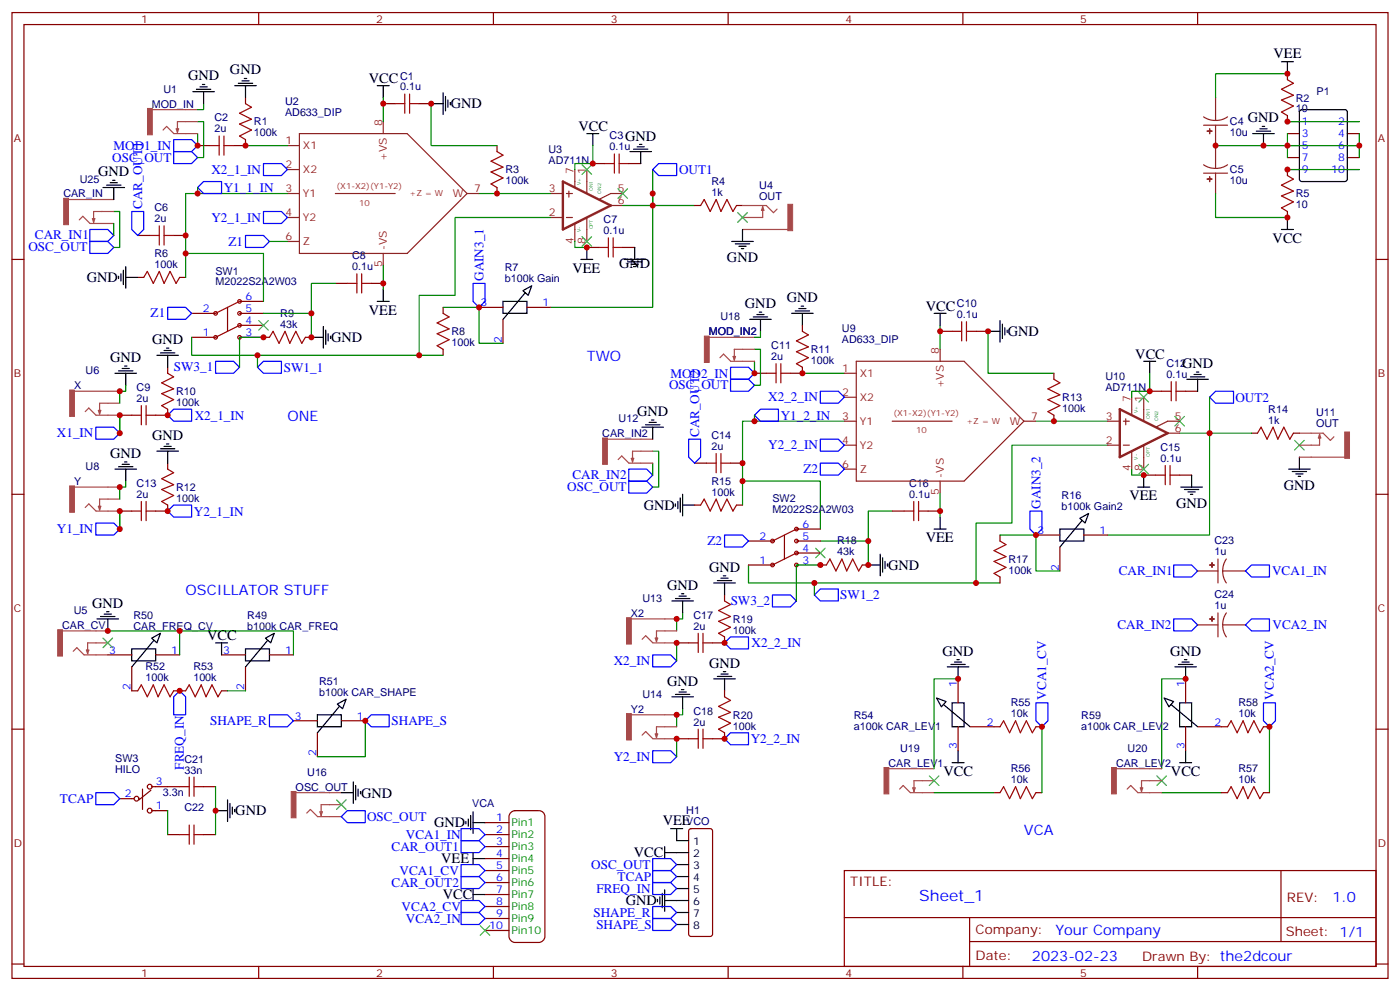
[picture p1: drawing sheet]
<svg xmlns="http://www.w3.org/2000/svg" width="412mm" height="292mm" viewBox="0 0 412 292" stroke-linecap="round" stroke-linejoin="round" font-family="sans-serif">
<g fill="none" stroke="#870000" stroke-width=".35">
<path d="M3.5 3.7h405.4v284.3h-405.4zM7.1 7.2h398.2v277.3h-398.2zM76.2 3.7v3.5M145.3 3.7v3.5M214.5 3.7v3.5M283.6 3.7v3.5M352.8 3.7v3.5M72.3 28.8v1.7M112.9 30.5h3.5M123.5 30.5h3.5M379.2 34v1.8h3.6M379.2 39.3h3.6"/>
<path d="M379.2 21.7v1.8M396.9 35.8h3.5M396.9 39.3h3.5M58.2 42.9h3.5M72.3 41.1v1.8h-3.5M146.4 42.9v1.7M146.4 55.2v1.8M174.6 48.2h3.6M185.2 48.2h3.5M379.2 42.9h3.6M379.2 46.4h3.6M382.8 49.9h-3.6v1.8"/>
<path d="M396.9 42.9h3.5M396.9 46.4h3.5M396.9 49.9h3.5M3.5 76.4h3.6M40.6 69.3h3.5M51.2 69.3h3.5M172.9 72.8h3.5M183.4 72.8h3.6M204.6 60.5h1.8M217 60.5h1.7M379.2 62.3v1.7M405.3 76.4h3.6"/>
<path d="M40.6 81.7h1.7M52.9 81.7h1.8M56.4 92.3h7.1M56.4 99.3h7.1M70.6 88.7h7M70.6 92.3h7M70.6 99.3h8.8M70.6 95.8h7M90 99.3h1.7M98.8 83.4h3.5M109.4 83.4h3.5M130.5 90.5v1.8"/>
<path d="M141.1 90.5h7.1M148.2 94v7.1M155.2 90.5h7.1M236.4 95.8v1.7M276.9 97.5h3.6M287.5 97.5h3.5M49.4 108.1v1.8M130.5 102.8v1.8M222.2 109.9h3.6M236.4 108.1v1.8h-3.6M310.4 109.9v1.8M338.7 115.2h3.5"/>
<path d="M349.2 115.2h3.6M35.3 122.2h3.5M49.4 120.5v1.7h-3.5M49.4 136.3v1.8M204.6 136.3h3.5M215.2 136.3h3.5M310.4 122.2v1.8M336.9 139.9h3.5M347.5 139.9h3.5M368.7 127.5h1.7M381 127.5h1.8M3.5 145.5h3.6"/>
<path d="M35.3 150.5h3.5M49.4 148.7v1.8h-3.5M204.6 148.7h1.8M217 148.7h1.7M220.5 159.3h7M234.6 155.8h7.1M234.6 159.3h7.1M262.8 150.5h3.5M273.4 150.5h3.5M294.6 157.5v1.8M305.2 157.5h7M319.3 157.5h7"/>
<path d="M405.3 145.5h3.6M213.4 175.2v1.7M220.5 166.3h7M234.6 166.3h8.8M234.6 162.8h7.1M254 166.3h1.8M294.6 169.9v1.7M312.2 161v7.1M31.7 192.8h7.1M38.8 196.3v7.1h1.8M45.9 192.8h7M65.3 192.8h7"/>
<path d="M72.3 196.3v7.1M79.4 192.8h7M199.3 189.3h3.5M213.4 187.5v1.8h-3.5M282.2 199.8v7.1M349.2 199.8v7.1M3.5 214.7h3.6M51.2 203.4h3.5M65.3 203.4h1.7M86.4 212.2h7.1M93.5 215.7v7.1M100.5 212.2h7.1"/>
<path d="M199.3 217.5h3.5M213.4 203.4v1.7M213.4 215.7v1.8h-3.5M282.2 214v7M285.8 214h8.8M305.2 214h1.7M349.2 214v7M352.8 214h8.8M372.2 214h1.7M405.3 214.7h3.6M35.3 235.1h4.2M42 232.3v6"/>
<path d="M44.4 232.7l-3.5 2.8M44.8 238.7h4.6M44.8 231.6h8.1M60 231.6h3.5M150.5 239.2l1.2-.5h7a1.76 1.76 0 0 1 1.8 1.7v35.3a1.89 1.89 0 0 1-1.8 1.8h-7a1.89 1.89 0 0 1-1.8-1.8v-35.3zM292.8 233.4h1.8M305.2 233.4h1.7M359.8 233.4h1.8M372.2 233.4h1.7M49.4 245.7h3.5M60 245.7h3.5M142.9 245.7h7"/>
<path d="M142.9 242.2h7M142.9 249.2h7M142.9 252.8h7M142.9 256.3h7M142.9 259.8h7M203.1 244.2l.5-.3h5.6l.5 .3 .2 .5v30.3l-.2 .5-.5 .2h-5.6l-.5-.2-.3-.5v-30.3zM248.7 256.3h156.6v28.2h-156.6zM377.3 256.3v20.9M142.9 263.3h7M142.9 266.9h7M142.9 270.4h7M142.9 273.9h7"/>
<path d="M248.7 270.1h156.5M285.6 277.2h119.6M285.6 270.1v14.2M3.5 283.8h3.6M76.2 284.5v3.5M145.3 284.5v3.5M214.5 284.5v3.5M283.6 284.5v3.5M352.8 284.5v3.5M405.3 283.8h3.6"/>
<circle cx="40.2" cy="235.1" r=".71"/>
<circle cx="44.1" cy="231.6" r=".71"/>
<circle cx="44.1" cy="238.7" r=".71"/>
</g>
<g fill="none" stroke="#8c2424" stroke-width=".35">
<path d="M88.2 39.3h31.7l17.7 17.7-17.7 17.6h-31.7zM112.9 35.8v3.5M354.5 34.4l1.7 .8 1.9 .3M354.5 36.9h7.1M358.1 28.8v6.7M358.1 36.9v12.7M361.6 34.4l-1.7 .8-1.8 .3M84.7 57h3.5M84.7 42.9h3.5M84.7 49.9h3.5M98.8 57h17.6M137.6 57h3.5"/>
<path d="M162.3 57h3.5M166.9 57h1.7M167.6 56.3v1.7M169.3 49.9v5.3M172.9 49.9v7.1M183.4 57h-3.5l-3.5 1.7M354.5 48.5l1.7 .8 1.9 .3M354.5 51h7.1M358.1 51v6M361.6 48.5l-1.7 .8-1.8 .3M84.7 71.1h3.5M84.7 64h3.5"/>
<path d="M112.9 74.6v3.5M162.3 64h3.5M166.9 64h1.7M169.3 65.8v5.3M172.9 64v7.1M179.9 60.5h3.5M248.7 109.9h3.5M248.7 116.9h3.5M252.2 106.4h31.8l17.6 17.6-17.6 17.6h-31.8zM276.9 102.8v3.6M333.4 116.9v5.3M336.9 116.9v7.1"/>
<path d="M248.7 124h3.5M248.7 131.1h3.5M248.7 138.1h3.5M262.8 124h17.7M301.6 124h3.6M326.3 124h3.5M326.3 131.1h3.5M330.9 124h1.8M330.9 131.1h1.8M331.6 123.3v1.8M333.4 132.8v5.3M336.9 131.1v7"/>
<path d="M344 127.5h3.5M347.5 124h-3.5l-3.6 1.8M276.9 141.6v3.6M352.8 168.1h6M358.8 164.6v7M360.2 168.1l.2 1.8 .8 1.7M360.2 168.1h6.7M361.2 164.6l-.8 1.6-.2 1.9M352.8 184h6M358.8 180.4v7.1M360.2 184l.2 1.8 .8 1.7M360.2 184h6.7"/>
<path d="M361.2 180.4l-.8 1.7-.2 1.9"/>
</g>
<g fill="none" stroke="#000" stroke-width=".35">
<path d="M377.5 18.2h3.5M379.2 18.2v3.5M56.8 27h6.3M57.9 26.3h4.2M58.9 25.6h2.1M59.6 24.9h.7M60 27v3.5M69.1 25.2h6.4M70.2 24.5h4.2M71.3 23.8h2.1M72 23.1h.7M72.3 25.2v3.6"/>
<path d="M111.1 25.2h3.6M112.9 25.2v3.6M127 30.5h3.5M130.5 27.3v6.4M131.2 28.4v4.2M131.9 29.5v2.1M132.6 30.2v.7M172.9 39.3h3.5M174.6 39.3v3.6M369 39.3h6.4M370.1 38.6h4.2M371.1 37.9h2.1"/>
<path d="M371.8 37.2h.7M372.2 39.3v3.6M383 32.5l.5-.2h12.7l.6 .4 .1 20-.5 .7h-12.9l-.7-.4v-20zM30.3 55.2h6.4M31.4 54.5h4.2M32.5 53.8h2.1M33.2 53.1h.7M33.5 55.2v3.5M185.6 44.6h6.3M186.6 43.9h4.3M187.7 43.2h2.1M188.4 42.5h.7"/>
<path d="M188.7 44.6v3.6M36.3 79.6v4.2M37 78.5v6.3M171.1 76.4h3.5M172.9 72.8v3.6M183.8 76.4h6.3M184.9 77.1h4.2M185.9 77.8h2.1M186.6 78.5h.7M187 72.8v3.6M215.5 71.1h6.4M216.6 71.8h4.2"/>
<path d="M217.7 72.5h2.1M218.4 73.2h.7M218.7 67.6v3.5M377.5 67.6h3.5M379.2 64v3.6M34.9 81.3v.7M35.6 80.6v2.1M37 81.7h3.6M91.7 99.3h3.5M95.2 96.1v6.4M96 97.2v4.2M96.7 98.2v2.2"/>
<path d="M97.4 99v.7M111.1 88.7h3.6M112.9 85.2v3.5M148.2 88.7h7v3.6h-7zM154 85.6l2.6-1.5-1 2.8zM154.7 86.2l-6.5 7.8M220.8 94h6.4M221.9 93.3h4.2M223 92.6h2.1M223.7 91.9h.7M224 94v3.5M233.2 92.3h6.3"/>
<path d="M234.2 91.5h4.3M235.3 90.8h2.1M236 90.1h.7M236.4 92.3v3.5M275.2 92.3h3.5M276.9 92.3v3.5M291 97.5h3.6M294.6 94.4v6.3M295.3 95.4v4.3M296 96.5v2.1M296.7 97.2v.7M33.9 109.9h6.3"/>
<path d="M34.9 109.2h4.3M36 108.5h2.1M36.7 107.8h.7M37 109.9v3.5M46.2 104.6h6.4M47.3 103.9h4.2M48.3 103.2h2.1M49 102.5h.7M49.4 104.6v3.5M336.9 106.4h3.5M338.7 106.4v3.5M349.6 111.7h6.4"/>
<path d="M350.7 110.9h4.2M351.7 110.2h2.1M352.4 109.5h.7M352.8 111.7v3.5M33.9 138.1h6.3M34.9 137.4h4.3M36 136.7h2.1M36.7 136h.7M37 138.1v3.5M46.2 132.8h6.4M47.3 132.1h4.2M48.3 131.4h2.1"/>
<path d="M49 130.7h.7M49.4 132.8v3.5M189.1 125.8h6.3M190.1 125.1h4.3M191.2 124.4h2.1M191.9 123.6h.7M192.3 125.8v3.5M336.9 139.9v3.5M351 139.9v3.5M379.6 138.1h6.3M380.6 138.8h4.3M381.7 139.5h2.1"/>
<path d="M382.8 134.6v3.5M199 148.3v.7M199.7 147.6v2.2M200.4 146.6v4.2M201.1 145.5v6.4M201.1 148.7h3.5M275.2 155.8h3.5M276.9 152.2v3.6M312.2 155.8h7.1v3.5h-7.1zM318.1 152.6l2.6-1.4-1.1 2.8zM318.8 153.2l-6.5 7.8M335.1 143.4h3.6"/>
<path d="M347.8 143.4h6.4M348.9 144.1h4.2M350 144.8h2.1M350.7 145.5h.7M382.4 140.2h.7M197.9 176.9h6.4M199 176.2h4.2M200 175.5h2.1M200.7 174.8h.7M201.1 176.9v3.5M210.3 171.6h6.3M211.3 170.9h4.2"/>
<path d="M212.4 170.2h2.1M213.1 169.5h.7M213.4 171.6v3.6M255.8 166.3h3.5M259.3 163.2v6.3M260 164.2v4.3M260.7 165.3v2.1M261.4 166v.7M28.6 182.2h6.3M29.6 181.5h4.3M30.7 180.8h2.1M31.4 180.1h.7"/>
<path d="M31.7 182.2v3.5M38.8 191h7.1v3.6h-7.1zM44.7 187.9l2.6-1.5-1.1 2.9zM45.3 188.5l-6.4 7.8M63.5 189.3h3.5M65.3 189.3v3.5M72.3 191h7.1v3.6h-7.1zM78.2 187.9l2.6-1.5-1.1 2.9zM78.9 188.5l-6.5 7.8M210.3 199.8h6.3M211.3 199.1h4.2M212.4 198.4h2.1"/>
<path d="M213.1 197.7h.7M213.4 199.8v3.6M279 196.3h6.4M280.1 195.6h4.2M281.2 194.9h2.1M281.9 194.2h.7M282.2 196.3v3.5M346.1 196.3h6.3M347.1 195.6h4.3M348.2 194.9h2.1M348.9 194.2h.7M349.2 196.3v3.5"/>
<path d="M93.5 210.4h7v3.6h-7zM99.4 207.3l2.6-1.5-1.1 2.9zM100 207.9l-6.5 7.8M197.9 205.1h6.4M199 204.4h4.2M200 203.7h2.1M200.7 203h.7M201.1 205.1v3.6M275.9 205.5l2.8 1-1.4 1.6zM277.9 207.4l7.8 6.5M280.5 206.9h3.5v7.1h-3.5zM342.9 205.5l2.8 1-1.4 1.6z"/>
<path d="M344.9 207.4l7.8 6.5M347.5 206.9h3.5v7.1h-3.5zM63.5 238.7h3.5M67 235.5v6.3M67.7 236.5v4.3M68.4 237.6v2.1M69.1 238.3v.7M100.5 233.4h3.6M104.1 230.2v6.3M104.8 231.2v4.3M105.5 232.3v2.1M106.2 233v.7"/>
<path d="M139.3 239v6.4M280.5 224.5h3.5M282.2 221v3.5M347.5 224.5h3.5M349.2 221v3.5M137.2 241.8v.7M137.9 241.1v2.1M138.6 240.1v4.2M139.3 242.2h3.6M139.3 251v3.5M139.3 252.8h3.6M195.8 251h7"/>
<path d="M195.8 249.2v3.6M197.6 243.9h3.5M199.3 243.9v3.6h3.5M199.3 254.5h3.5M199.3 258.1h3.5M139.3 261.6v3.5M139.3 263.3h3.6M193.7 264.8v.7M194.4 264.1v2.1M195.1 263v4.2M195.8 265.1h7M195.8 261.9v6.4"/>
<path d="M199.3 261.6h3.5M199.3 268.6h3.5M199.3 272.2h3.5"/>
</g>
<g fill="none" stroke="#a10000" stroke-width=".35">
<path d="M72.3 30.5l1.8 1.1-3.5 1.7 3.5 1.8-3.5 1.4 3.5 1.8-3.5 1.7 1.7 1.1M116.4 30.5h2.8M119.2 27.7v5.6M120.6 30.5h2.9M120.6 27.7v5.6M379.2 23.5l1.8 1-3.5 1.8 3.5 1.7-3.5 1.5 3.5 1.7-3.5 1.8 1.7 1M61.7 42.9h2.9M64.6 40v5.7M66 40v5.7M66 42.9h2.8M146.4 44.6l1.8 1.1-3.6 1.7 3.6 1.8-3.6 1.4 3.6 1.8-3.6 1.8 1.8 1M178.2 48.2h2.8"/>
<path d="M181 45.3v5.7M182.4 48.2h2.8M182.4 45.3v5.7M379.2 51.7l1.8 1-3.5 1.8 3.5 1.8-3.5 1.4 3.5 1.7-3.5 1.8 1.7 1.1M44.1 69.3h2.8M46.9 66.5v5.6M48.3 66.5v5.6M48.3 69.3h2.9M176.4 72.8h2.8M179.2 70v5.7M180.6 72.8h2.8M180.6 70v5.7"/>
<path d="M206.4 60.5l1-1.8 1.8 3.6 1.8-3.6 1.4 3.6 1.7-3.6 1.8 3.6 1.1-1.8M42.3 81.7l1.1-1.8 1.8 3.5 1.7-3.5 1.4 3.5 1.8-3.5 1.8 3.5 1-1.7M79.4 99.3l1-1.8 1.8 3.6 1.8-3.6 1.4 3.6 1.7-3.6 1.8 3.6 1.1-1.8M102.3 83.4h2.8M105.1 80.6v5.7M106.5 83.4h2.9M106.5 80.6v5.7M130.5 92.3l1.8 1-3.5 1.8 3.5 1.7-3.5 1.4 3.5 1.8-3.5 1.8 1.7 1M236.4 97.5l1.7 1.1-3.5 1.8 3.5 1.7-3.5 1.4 3.5 1.8-3.5 1.8 1.8 1M280.5 97.5h2.8M283.3 94.7v5.7M284.7 97.5h2.8"/>
<path d="M284.7 94.7v5.7M41.6 119.4v5.7M43 119.4v5.7M49.4 109.9l1.8 1-3.6 1.8 3.6 1.8-3.6 1.4 3.6 1.8-3.6 1.7 1.8 1.1M225.8 109.9h2.8M228.6 107.1v5.6M230 107.1v5.6M230 109.9h2.8M310.4 111.7l1.8 1-3.5 1.8 3.5 1.7-3.5 1.5 3.5 1.7-3.5 1.8 1.7 1M342.2 115.2h2.8M345 112.4v5.6M346.4 115.2h2.8"/>
<path d="M346.4 112.4v5.6M38.8 122.2h2.8M43 122.2h2.9M49.4 138.1l1.8 1.1-3.6 1.7 3.6 1.8-3.6 1.4 3.6 1.8-3.6 1.7 1.8 1.1M208.1 136.3h2.9M211 133.5v5.7M212.4 133.5v5.7M212.4 136.3h2.8M340.4 139.9h2.9M343.3 137.1v5.6M344.7 139.9h2.8M344.7 137.1v5.6"/>
<path d="M370.4 127.5l1.1-1.7 1.7 3.5 1.8-3.5 1.4 3.5 1.8-3.5 1.7 3.5 1.1-1.8M38.8 150.5h2.8M41.6 147.6v5.7M43 147.6v5.7M43 150.5h2.9M206.4 148.7l1-1.8 1.8 3.6 1.8-3.6 1.4 3.6 1.7-3.6 1.8 3.6 1.1-1.8M266.3 150.5h2.9M269.2 147.6v5.7M270.6 150.5h2.8M270.6 147.6v5.7M294.6 159.3l1.7 1-3.5 1.8 3.5 1.8-3.5 1.4 3.5 1.7-3.5 1.8 1.8 1.1M213.4 176.9l1.8 1.1-3.5 1.7 3.5 1.8-3.5 1.4 3.5 1.8-3.5 1.7 1.7 1.1"/>
<path d="M243.4 166.3l1.1-1.7 1.7 3.5 1.8-3.5 1.4 3.5 1.8-3.5 1.7 3.5 1.1-1.8M202.8 189.3h2.9M205.7 186.4v5.7M207.1 186.4v5.7M207.1 189.3h2.8M40.6 203.4l1-1.8 1.8 3.5 1.8-3.5 1.4 3.5 1.7-3.5 1.8 3.5 1.1-1.7M54.7 203.4l1-1.8 1.8 3.5 1.8-3.5 1.4 3.5 1.7-3.5 1.8 3.5 1.1-1.7M202.8 217.5h2.9M205.7 214.7v5.6M207.1 214.7v5.6M207.1 217.5h2.8M213.4 205.1l1.8 1.1-3.5 1.8 3.5 1.7-3.5 1.4 3.5 1.8-3.5 1.8 1.7 1"/>
<path d="M294.6 214l1-1.8 1.8 3.5 1.8-3.5 1.4 3.5 1.7-3.5 1.8 3.5 1.1-1.7M361.6 214l1.1-1.8 1.7 3.5 1.8-3.5 1.4 3.5 1.8-3.5 1.7 3.5 1.1-1.7M52.9 231.6h2.8M55.7 228.8v5.6M57.1 231.6h2.9M57.1 228.8v5.6M294.6 233.4l1-1.8 1.8 3.5 1.8-3.5 1.4 3.5 1.7-3.5 1.8 3.5 1.1-1.7M361.6 233.4l1.1-1.8 1.7 3.5 1.8-3.5 1.4 3.5 1.8-3.5 1.7 3.5 1.1-1.7M52.9 245.7h2.8M55.7 242.9v5.6M57.1 242.9v5.6M57.1 245.7h2.9"/>
</g>
<g fill="none" stroke="#008700" stroke-width=".35">
<path d="M58.2 35.8h1.8v10.6h-1.8M58.2 39.3v3.6M60 30.5v1.8h-1.8M112.9 28.8v7M127 30.5v12.4h19.4M379.2 21.7h-21.1v7.1M379.2 39.3v7.1M379.2 35.8h21.2M400.4 39.3v7.1M58.2 55.2v1.8M72.3 42.9h12.4M84.7 57h-30v17.6h22.9v14.1"/>
<path d="M141.1 57h21.2M174.6 42.9v5.3h-5.3v1.7M192.3 49.9v40.6h-30M192.3 57v3.5M358.1 57v7h21.1M358.1 42.9h42.3M379.2 49.9h21.2M33.5 62.3h1.8v10.5h-1.8M33.5 65.8v3.5M54.7 74.6v7.1M79.4 71.1h5.3M112.9 78.1v7.1"/>
<path d="M162.3 64h-28.2v23h-10.6v17.6M169.3 71.1v1.7h3.6M183.4 60.5h21.2M56.4 99.3v5.3h74.1M77.6 99.3h-7v8.8M91.7 92.3v7M98.8 83.4h-7.1v8.9h-14.1M130.5 90.5h10.6v10.6h7.1M224 97.5v1.8h-1.8M276.9 95.8v7M291 97.5v12.4h19.4M37 113.4v1.8h-1.7v3.5"/>
<path d="M75.8 104.6v3.5M222.2 102.8h1.8v10.6h-1.8M222.2 106.4v3.5M236.4 109.9h12.3M338.7 109.9v5.3h-5.3v1.7M356.3 116.9v40.6h-30M35.3 122.2v5.3M192.3 132.8h1.7v10.6h-1.7M192.3 136.3v3.6M222.2 122.2v1.8M248.7 124h-30v17.6h23v14.2M305.2 124h21.1"/>
<path d="M326.3 131.1h-28.2v22.9h-10.6v17.6M333.4 138.1v1.8h3.5M347.5 127.5h21.2M35.3 150.5v5.3M37 141.6v1.8h-1.7v3.5M218.7 141.6v7.1M255.8 159.3v7M262.8 150.5h-7v8.8h-14.1M276.9 145.2v7M294.6 157.5h10.6v10.6h7M220.5 166.3v5.3h74.1M239.9 171.6v3.6"/>
<path d="M241.7 166.3h-7.1v10.6M31.7 185.7h21.2v7.1M52.9 185.7h33.5v7.1M199.3 189.3v5.3M201.1 180.4v1.8h-1.8v3.5M282.2 199.8h-7v26.5M349.2 199.8h-7v26.5M67 203.4h5.3M107.6 212.2v10.6h-14.1M199.3 217.5v5.3M201.1 208.7v1.7h-1.8v3.6M306.9 214v19.4"/>
<path d="M373.9 214v19.4M49.4 238.7v7M63.5 231.6v14.1M275.2 233.4h17.6M342.2 233.4h17.6"/>
</g>
<g fill="none" stroke="#900" stroke-width=".35">
<path d="M67 90.5v7M70.6 88.7l-7.1 3.6M70.6 95.8l-7.1 3.5M231.1 157.5v7.1M234.6 155.8l-7.1 3.5M234.6 162.8l-7.1 3.5"/>
<circle cx="63.5" cy="92.3" r=".53"/>
<circle cx="63.5" cy="99.3" r=".53"/>
<circle cx="70.6" cy="99.3" r=".53"/>
<circle cx="70.6" cy="92.3" r=".53"/>
<circle cx="70.6" cy="95.8" r=".53"/>
<circle cx="70.6" cy="88.7" r=".53"/>
<circle cx="227.5" cy="159.3" r=".53"/>
<circle cx="234.6" cy="155.8" r=".53"/>
<circle cx="234.6" cy="159.3" r=".53"/>
<circle cx="227.5" cy="166.3" r=".53"/>
<circle cx="234.6" cy="162.8" r=".53"/>
<circle cx="234.6" cy="166.3" r=".53"/>
</g>
<g fill="none" stroke="#3c3" stroke-width=".35">
<path d="M171.4 48.5l2.9 2.8M174.3 48.5l-2.9 2.8M182 55.6l2.9 2.8M184.9 55.6l-2.9 2.8M171.4 69.7l2.9 2.8M174.3 69.7l-2.9 2.8M217.3 62.6l2.8 2.8M220.1 62.6l-2.8 2.8M76.2 94.4l2.8 2.8M79 94.4l-2.8 2.8M335.5 115.5l2.8 2.9M338.3 115.5l-2.8 2.9"/>
<path d="M335.5 136.7l2.8 2.8M338.3 136.7l-2.8 2.8M346.1 122.6l2.8 2.8M348.9 122.6l-2.8 2.8M381.4 129.6l2.8 2.9M384.2 129.6l-2.8 2.9M240.2 161.4l2.9 2.8M243.1 161.4l-2.9 2.8M30.3 187.9l2.9 2.8M33.2 187.9l-2.9 2.8M99.1 235.5l2.9 2.8M102 235.5l-2.9 2.8"/>
<path d="M273.8 228.4l2.8 2.8M276.6 228.4l-2.8 2.8M340.8 228.4l2.8 2.8M343.6 228.4l-2.8 2.8M141.5 272.5l2.8 2.8M144.3 272.5l-2.8 2.8"/>
</g>
<path d="M165.8 53.4l14.1 7.1-14.1 7.1zM329.8 120.5l14.2 7-14.2 7.1z" fill="none" stroke="#8c2424" stroke-width=".71"/>
<g fill="none" stroke="#00f" stroke-width=".35">
<path d="M51.2 44.6h5.2l1.8 1.8-1.8 1.8h-5.2zM51.2 41.1h5.2l1.8 1.8-1.8 1.7h-5.2zM60 53.4h5.3v3.6h-5.3l-1.8-1.8zM77.6 48.2h5.3l1.8 1.7-1.8 1.8h-5.3zM192.3 49.9l1.7-1.7h5.3v3.5h-5.3zM26.5 71.1h5.2l1.8 1.7-1.8 1.8h-5.2zM26.5 67.6h5.2l1.8 1.7-1.8 1.8h-5.2zM38.8 62.3h3.5v5.3l-1.7 1.7-1.8-1.7zM72.3 69.3h5.3l1.8 1.8-1.8 1.7h-5.3zM77.6 62.3h5.3l1.8 1.7-1.8 1.8h-5.3zM49.4 90.5h5.3l1.7 1.8-1.7 1.7h-5.3zM139.3 83.4h3.6v5.3l-1.8 1.8-1.8-1.8z"/>
<path d="M63.5 106.4h5.3l1.8 1.7-1.8 1.8h-5.3zM75.8 108.1l1.8-1.7h5.3v3.5h-5.3zM215.2 111.7h5.3l1.7 1.7-1.7 1.8h-5.3zM215.2 108.1h5.3l1.7 1.8-1.7 1.8h-5.3zM241.7 115.2h5.2l1.8 1.7-1.8 1.8h-5.2zM356.3 116.9l1.8-1.7h5.3v3.5h-5.3zM28.2 125.8h5.3l1.8 1.7-1.8 1.8h-5.3zM51.2 120.5h5.2v3.5h-5.2l-1.8-1.8zM185.2 138.1h5.3l1.8 1.8-1.8 1.7h-5.3zM202.8 129.3h3.6v5.3l-1.8 1.7-1.8-1.7zM222.2 122.2l1.8-1.7h5.3v3.5h-5.3zM241.7 129.3h5.2l1.8 1.8-1.8 1.7h-5.2z"/>
<path d="M241.7 136.3h5.2l1.8 1.8-1.8 1.8h-5.2zM28.2 154h5.3l1.8 1.8-1.8 1.7h-5.3zM49.4 150.5l1.8-1.8h5.2v3.5h-5.2zM185.2 141.6h5.3l1.8 1.8-1.8 1.8h-5.3zM213.4 157.5h5.3l1.8 1.8-1.8 1.7h-5.3zM303.4 150.5h3.5v5.3l-1.7 1.7-1.8-1.7zM227.5 175.2h5.3l1.8 1.7-1.8 1.8h-5.3zM239.9 175.2l1.8-1.8h5.2v3.5h-5.2zM345.7 166.3h5.3l1.8 1.8-1.8 1.8h-5.3zM366.9 168.1l1.8-1.8h5.2v3.6h-5.2zM192.3 192.8h5.3l1.7 1.8-1.7 1.7h-5.3zM213.4 189.3l1.8-1.8h5.3v3.5h-5.3z"/>
<path d="M345.7 182.2h5.3l1.8 1.8-1.8 1.7h-5.3zM366.9 184l1.8-1.8h5.2v3.5h-5.2zM52.9 203.4l1.8 1.7v5.3h-3.5v-5.3zM79.4 210.4h5.3l1.7 1.8-1.7 1.8h-5.3zM107.6 212.2l1.8-1.8h5.3v3.6h-5.3zM215.2 215.7h5.3v3.6h-5.3l-1.8-1.8zM305.2 206.9h3.5v5.3l-1.8 1.8-1.7-1.8zM372.2 206.9h3.5v5.3l-1.8 1.8-1.7-1.8zM28.2 233.4h5.3l1.8 1.7-1.8 1.8h-5.3zM102.3 238.7h5.3v3.5h-5.3l-1.8-1.8zM192.3 221h5.3l1.7 1.8-1.7 1.7h-5.3zM135.8 247.5h5.3l1.8 1.7-1.8 1.8h-5.3z"/>
<path d="M135.8 254.5h5.3l1.8 1.8-1.8 1.8h-5.3zM135.8 258.1h5.3l1.8 1.7-1.8 1.8h-5.3zM135.8 243.9h5.3l1.8 1.8-1.8 1.8h-5.3zM192.3 259.8h5.3l1.7 1.8-1.7 1.7h-5.3zM192.3 252.8h5.3l1.7 1.7-1.7 1.8h-5.3zM192.3 256.3h5.3l1.7 1.8-1.7 1.7h-5.3zM135.8 268.6h5.3l1.8 1.8-1.8 1.8h-5.3zM135.8 265.1h5.3l1.8 1.8-1.8 1.7h-5.3zM192.3 266.9h5.3l1.7 1.7-1.7 1.8h-5.3zM192.3 270.4h5.3l1.7 1.8-1.7 1.7h-5.3z"/>
</g>
<g fill="none" stroke="#a64a4a" stroke-width=".35">
<path d="M44.9 32.3h13.3M48 38.3l1.1-1.1 2.1 2.1h7M51.9 37.9h.7l-.3 1.1zM58.2 35.8h-5.9v3.2M20.2 58.7h13.3M23.3 64.7l1.1-1 2.1 2.1h7M27.2 64.4h.7l-.3 1zM33.5 62.3h-5.9v3.1M218.7 60.5h7l2.1 2.1 1.1-1M218.7 67.6h13.4M224.7 60.9v3.1h-6M224.7 60.9l.3 1h-.7z"/>
<path d="M208.9 99.3h13.3M21.9 115.2h13.4M35.3 118.7h-6v3.2M212.1 105.3l1-1.1 2.2 2.2h6.9M216 105h.7l-.4 1zM222.2 102.8h-5.9v3.2M25.1 121.2l1.1-1.1 2.1 2.1h7M29 120.8h.7l-.4 1.1zM178.9 129.3h13.4M182.1 135.3l1-1.1 2.2 2.1h7M186 134.9h.7l-.4 1.1zM192.3 132.8h-6v3.2"/>
<path d="M382.8 127.5h7l2.1 2.1 1-1M382.8 134.6h13.3M388.7 127.9v3.2h-5.9M388.7 127.9l.4 1h-.7zM21.9 143.4h13.4M25.1 149.4l1.1-1.1 2.1 2.2h7M29 149h.7l-.4 1.1zM35.3 146.9h-6v3.2M18.4 185.7h13.3M21.6 191.7l1-1 2.2 2.1h6.9M25.5 191.4h.7l-.4 1zM31.7 189.3h-5.9v3.1"/>
<path d="M186 182.2h13.3M189.1 188.2l1.1-1.1 2.1 2.2h7M193 187.9h.7l-.3 1zM199.3 185.7h-5.9v3.2M186 210.4h13.3M189.1 216.4l1.1-1 2.1 2.1h7M193 216.1h.7l-.3 1zM199.3 214h-5.9v3.1M87.2 233.4h13.3M90.4 239.4l1-1.1 2.1 2.1h7M94.2 239h.8l-.4 1.1zM100.5 236.9h-5.9v3.2"/>
<path d="M261.8 226.3h13.4M265 232.3l1.1-1.1 2.1 2.2h7M268.9 232h.7l-.4 1zM275.2 229.8h-6v3.2M328.8 226.3h13.4M332 232.3l1.1-1.1 2.1 2.2h7M335.9 232h.7l-.3 1zM342.2 229.8h-5.9v3.2"/>
</g>
<g fill="#a64a4a" stroke="#a64a4a" stroke-width=".29">
<path d="M232.1 60.1h1.4v7.8h-1.4z"/>
<path d="M20.5 114.8h1.4v7.8h-1.4z"/>
<path d="M20.5 143.1h1.4v7.7h-1.4z"/>
<path d="M184.6 210.1h1.4v7.7h-1.4z"/>
<path d="M184.6 181.9h1.4v7.7h-1.4z"/>
<path d="M396.1 127.2h1.4v7.7h-1.4z"/>
<path d="M17 185.4h1.4v7.7h-1.4z"/>
<path d="M85.8 233h1.4v7.8h-1.4z"/>
<path d="M43.4 31.9h1.5v7.8h-1.5z"/>
<path d="M207.5 99h1.4v7.7h-1.4z"/>
<path d="M260.4 226h1.4v7.7h-1.4z"/>
<path d="M327.4 226h1.4v7.7h-1.4z"/>
<path d="M18.8 58.4h1.4v7.7h-1.4z"/>
<path d="M177.5 128.9h1.4v7.8h-1.4z"/>
</g>
<g fill="#8c2424" stroke="#8c2424" stroke-width=".35">
<path d="M355.6 38.6h1.4z"/>
<path d="M356.3 37.9v1.4z"/>
<path d="M355.6 52.7h1.4z"/>
<path d="M356.3 52v1.4z"/>
<path d="M357 165.6v1.4z"/>
<path d="M356.3 166.3l1.4 .1z"/>
<path d="M357 181.5v1.4z"/>
<path d="M356.3 182.2h1.4z"/>
</g>
<g fill="#c00">
<circle cx="54.7" cy="69.3" r=".88"/>
<circle cx="123.5" cy="104.6" r=".88"/>
<circle cx="54.7" cy="74.6" r=".88"/>
<circle cx="91.7" cy="99.3" r=".88"/>
<circle cx="91.7" cy="92.3" r=".88"/>
<circle cx="72.3" cy="42.9" r=".88"/>
<circle cx="49.4" cy="150.5" r=".88"/>
<circle cx="49.4" cy="122.2" r=".88"/>
<circle cx="35.3" cy="143.4" r=".88"/>
<circle cx="35.3" cy="115.2" r=".88"/>
<circle cx="358.1" cy="42.9" r=".88"/>
<circle cx="372.2" cy="42.9" r=".88"/>
<circle cx="379.2" cy="42.9" r=".88"/>
<circle cx="400.4" cy="42.9" r=".88"/>
<circle cx="379.2" cy="35.8" r=".88"/>
<circle cx="379.2" cy="49.9" r=".88"/>
<circle cx="379.2" cy="64" r=".88"/>
<circle cx="379.2" cy="21.7" r=".88"/>
<circle cx="199.3" cy="182.2" r=".88"/>
<circle cx="236.4" cy="109.9" r=".88"/>
<circle cx="255.8" cy="159.3" r=".88"/>
<circle cx="255.8" cy="166.3" r=".88"/>
<circle cx="218.7" cy="141.6" r=".88"/>
<circle cx="287.5" cy="171.6" r=".88"/>
<circle cx="291" cy="97.5" r=".88"/>
<circle cx="310.4" cy="124" r=".88"/>
<circle cx="218.7" cy="136.3" r=".88"/>
<circle cx="276.9" cy="150.5" r=".88"/>
<circle cx="276.9" cy="97.5" r=".88"/>
<circle cx="305.2" cy="157.5" r=".88"/>
<circle cx="356.3" cy="127.5" r=".88"/>
<circle cx="141.1" cy="90.5" r=".88"/>
<circle cx="35.3" cy="122.2" r=".88"/>
<circle cx="35.3" cy="127.5" r=".88"/>
<circle cx="35.3" cy="150.5" r=".88"/>
<circle cx="35.3" cy="155.8" r=".88"/>
<circle cx="75.8" cy="104.6" r=".88"/>
<circle cx="58.2" cy="57" r=".88"/>
<circle cx="77.6" cy="99.3" r=".88"/>
<circle cx="213.4" cy="189.3" r=".88"/>
<circle cx="239.9" cy="171.6" r=".88"/>
<circle cx="199.3" cy="189.3" r=".88"/>
<circle cx="222.3" cy="124" r=".88"/>
<circle cx="338.7" cy="115.2" r=".88"/>
<circle cx="241.7" cy="166.3" r=".88"/>
<circle cx="192.3" cy="60.5" r=".88"/>
<circle cx="192.3" cy="57" r=".88"/>
<circle cx="336.9" cy="139.9" r=".88"/>
<circle cx="199.3" cy="217.5" r=".88"/>
<circle cx="199.3" cy="210.4" r=".88"/>
<circle cx="213.4" cy="217.5" r=".88"/>
<circle cx="31.8" cy="185.7" r=".88"/>
<circle cx="52.9" cy="185.7" r=".88"/>
<circle cx="52.9" cy="203.4" r=".88"/>
<circle cx="63.5" cy="238.7" r=".88"/>
<circle cx="107.6" cy="212.2" r=".88"/>
<circle cx="282.2" cy="199.8" r=".88"/>
<circle cx="349.3" cy="199.8" r=".88"/>
<circle cx="58.2" cy="42.9" r=".88"/>
<circle cx="222.3" cy="109.9" r=".88"/>
<circle cx="306.9" cy="214" r=".88"/>
<circle cx="373.9" cy="214" r=".88"/>
<circle cx="172.9" cy="72.8" r=".88"/>
<circle cx="174.6" cy="48.2" r=".88"/>
<circle cx="146.4" cy="57" r=".88"/>
<circle cx="112.9" cy="83.4" r=".88"/>
<circle cx="127" cy="30.5" r=".88"/>
<circle cx="112.9" cy="30.5" r=".88"/>
</g>
<text font-size="4.6" fill="#00f" x="270.8" y="265.3">Sheet_1</text>
<g font-size="4.2">
<text x="375.2" y="17">VEE</text>
<text x="55.4" y="23.7">GND</text>
<text x="67.7" y="21.9">GND</text>
<text x="108.7" y="24.5">VCC</text>
<text x="132.8" y="31.9">GND</text>
<text x="367.5" y="36">GND</text>
<text x="170.4" y="38.6">VCC</text>
<text x="184.2" y="41.4">GND</text>
<text x="28.9" y="51.9">GND</text>
<text x="374.9" y="71.5">VCC</text>
<text x="214.1" y="77.2">GND</text>
<text x="25.6" y="83.1">GND</text>
<text x="168.6" y="80.3">VEE</text>
<text x="182.4" y="78.9">GND</text>
<text x="231.8" y="88.9">GND</text>
<text x="108.7" y="92.6">VEE</text>
<text x="219.4" y="90.7">GND</text>
<text x="272.7" y="91.5">VCC</text>
<text x="44.8" y="101.3">GND</text>
<text x="97.5" y="100.7">GND</text>
<text x="296.9" y="98.9">GND</text>
<text x="32.5" y="106.6">GND</text>
<text x="334.4" y="105.7">VCC</text>
<text x="348.2" y="108.4">GND</text>
<text x="187.7" y="122.6">GND</text>
<text x="44.8" y="129.5">GND</text>
<text x="32.5" y="134.8">GND</text>
<text x="332.7" y="147.3">VEE</text>
<text x="346.4" y="149.5">GND</text>
<text x="378.2" y="144.2">GND</text>
<text x="189.6" y="150.1">GND</text>
<text x="272.7" y="159.6">VEE</text>
<text x="261.6" y="167.7">GND</text>
<text x="196.5" y="173.6">GND</text>
<text x="208.9" y="168.3">GND</text>
<text x="27.2" y="178.9">GND</text>
<text x="61" y="188.6">VCC</text>
<text x="208.9" y="196.5">GND</text>
<text x="277.6" y="193">GND</text>
<text x="344.7" y="193">GND</text>
<text x="196.5" y="201.8">GND</text>
<text x="277.9" y="228.5">VCC</text>
<text x="344.9" y="228.5">VCC</text>
<text x="106.4" y="234.8">GND</text>
<text x="69.3" y="240.1">GND</text>
<text x="127.9" y="243.6">GND</text>
<text x="195.2" y="242.8">VEE</text>
<text x="130" y="254.2">VEE</text>
<text x="186.7" y="252.4">VCC</text>
<text x="130.5" y="264.8">VCC</text>
<text x="184.3" y="266.5">GND</text>
</g>
<g font-size="4.2" fill="#00f">
<text x="172.9" y="106.4">TWO</text>
<text x="84.7" y="124">ONE</text>
<text x="54.7" y="175.2">OSCILLATOR STUFF</text>
<text x="301.6" y="245.7">VCA</text>
<text x="392.5" y="265.6">1.0</text>
<text x="310.9" y="275.1">Your Company</text>
<text x="304" y="282.9">2023-02-23</text>
</g>
<g font-size="3.9" fill="#00f">
<text x="33.1" y="47.6">OSC_OUT</text>
<text x="33.5" y="44.1">MOD1_IN</text>
<text x="62.3" y="51.1">X2_1_IN</text>
<text x="200" y="51.2">OUT1</text>
<text x="65.9" y="56.5">Y1_1_IN</text>
<text x="41.9" y="61.6" transform="rotate(-90 41.9 61.6)">CAR_OUT1</text>
<text x="62.3" y="65.2">Y2_1_IN</text>
<text x="10.3" y="70.5">CAR_IN1</text>
<text x="8.4" y="74">OSC_OUT</text>
<text x="67.3" y="72.3">Z1</text>
<text x="142.4" y="82.7" transform="rotate(-90 142.4 82.7)">GAIN3_1</text>
<text x="44.4" y="93.5">Z1</text>
<text x="51.2" y="109.3">SW3_1</text>
<text x="83.6" y="109.4">SW1_1</text>
<text x="197.5" y="111.2">MOD2_IN</text>
<text x="197.1" y="114.6">OSC_OUT</text>
<text x="226.3" y="118.2">X2_2_IN</text>
<text x="363.9" y="118.3">OUT2</text>
<text x="57.4" y="123.6">X2_1_IN</text>
<text x="230" y="123.6">Y1_2_IN</text>
<text x="16.8" y="128.7">X1_IN</text>
<text x="205.9" y="128.7" transform="rotate(-90 205.9 128.7)">CAR_OUT2</text>
<text x="226.3" y="132.3">Y2_2_IN</text>
<text x="168.6" y="141.1">CAR_IN2</text>
<text x="236.6" y="139.3">Z2</text>
<text x="167.1" y="144.6">OSC_OUT</text>
<text x="306.5" y="149.7" transform="rotate(-90 306.5 149.7)">GAIN3_2</text>
<text x="57.1" y="151.8">Y2_1_IN</text>
<text x="16.8" y="157">Y1_IN</text>
<text x="208.4" y="160.5">Z2</text>
<text x="329.5" y="169.3">CAR_IN1</text>
<text x="374.7" y="169.3">VCA1_IN</text>
<text x="215.2" y="178.1">SW3_2</text>
<text x="247.5" y="176.5">SW1_2</text>
<text x="329.1" y="185.2">CAR_IN2</text>
<text x="374.9" y="185.3">VCA2_IN</text>
<text x="221.4" y="190.6">X2_2_IN</text>
<text x="180.8" y="195.8">X2_IN</text>
<text x="308.2" y="206" transform="rotate(-90 308.2 206)">VCA1_CV</text>
<text x="375.2" y="206" transform="rotate(-90 375.2 206)">VCA2_CV</text>
<text x="61.9" y="213.4">SHAPE_R</text>
<text x="115.3" y="213.5">SHAPE_S</text>
<text x="221.1" y="218.8">Y2_2_IN</text>
<text x="54.1" y="226.6" transform="rotate(-90 54.1 226.6)">FREQ_IN</text>
<text x="180.8" y="224">Y2_IN</text>
<text x="17.7" y="236.3">TCAP</text>
<text x="108.1" y="241.7">OSC_OUT</text>
<text x="115.4" y="250.4">CAR_OUT1</text>
<text x="119.6" y="247">VCA1_IN</text>
<text x="117.7" y="257.6">VCA1_CV</text>
<text x="174.2" y="255.7">OSC_OUT</text>
<text x="115.4" y="261">CAR_OUT2</text>
<text x="175.7" y="262.8">FREQ_IN</text>
<text x="181.9" y="259.3">TCAP</text>
<text x="118.3" y="268.2">VCA2_CV</text>
<text x="174.8" y="269.9">SHAPE_R</text>
<text x="119.6" y="271.6">VCA2_IN</text>
<text x="175.7" y="273.4">SHAPE_S</text>
</g>
<g font-size="3.9" fill="#800">
<text x="250.5" y="260.9">TITLE:</text>
<text x="379.1" y="265.6">REV:</text>
<text x="287.4" y="275.1">Company:</text>
<text x="378.7" y="275.7">Sheet: 1/1</text>
<text x="287.4" y="282.8">Date:</text>
<text x="336.4" y="282.8">Drawn By: the2dcour</text>
</g>
<g font-size="3.2" fill="#800">
<text x="41.6" y="6.7">1</text>
<text x="110.8" y="6.7">2</text>
<text x="179.9" y="6.7">3</text>
<text x="249.1" y="6.7">4</text>
<text x="318.2" y="6.7">5</text>
<text x="4.1" y="41.8">A</text>
<text x="405.9" y="41.8">A</text>
<text x="4.1" y="110.9">B</text>
<text x="405.9" y="110.9">B</text>
<text x="4.1" y="180.1">C</text>
<text x="405.9" y="180.1">C</text>
<text x="4.1" y="249.2">D</text>
<text x="405.9" y="249.2">D</text>
<text x="41.6" y="287.5">1</text>
<text x="110.8" y="287.5">2</text>
<text x="179.9" y="287.5">3</text>
<text x="249.1" y="287.5">4</text>
<text x="318.2" y="287.5">5</text>
</g>
<g font-size="3.2" fill="#000080">
<text x="117.8" y="23.4">C1</text>
<text x="48.2" y="27.3">U1</text>
<text x="117.8" y="26.6">0.1u</text>
<text x="381.7" y="29.9">R2</text>
<text x="387.8" y="28">P1</text>
<text x="44.8" y="31.6">MOD_IN</text>
<text x="63.2" y="35.8">C2</text>
<text x="84" y="34">AD633_DIP</text>
<text x="84" y="30.8">U2</text>
<text x="381.7" y="33.1">10</text>
<text x="63.2" y="39">2u</text>
<text x="74.8" y="40.2">100k</text>
<text x="74.8" y="36.9">R1</text>
<text x="179.6" y="41.1">C3</text>
<text x="362.3" y="40.2">10u</text>
<text x="362.3" y="36.9">C4</text>
<text x="161.6" y="44.9">U3</text>
<text x="179.6" y="44.3">0.1u</text>
<text x="23.5" y="53.7">U25</text>
<text x="148.9" y="51.1">R3</text>
<text x="161.6" y="48.2">AD711N</text>
<text x="362.3" y="51.1">C5</text>
<text x="18.7" y="58.1">CAR_IN</text>
<text x="148.9" y="54.2">100k</text>
<text x="209.6" y="57.7">1k</text>
<text x="209.6" y="54.5">R4</text>
<text x="223.6" y="58.7">OUT</text>
<text x="223.6" y="55.6">U4</text>
<text x="362.3" y="54.3">10u</text>
<text x="381.7" y="58.1">R5</text>
<text x="45.5" y="65.4">2u</text>
<text x="45.5" y="62.2">C6</text>
<text x="177.8" y="65.7">C7</text>
<text x="381.7" y="61.3">10</text>
<text x="177.8" y="69">0.1u</text>
<text x="45.5" y="75.6">R6</text>
<text x="103.7" y="76.3">C8</text>
<text x="45.5" y="78.8">100k</text>
<text x="63.5" y="80.8">SW1</text>
<text x="103.7" y="79.6">0.1u</text>
<text x="148.7" y="83.1">b100k Gain</text>
<text x="148.7" y="79.9">R7</text>
<text x="63.5" y="84">M2022S2A2W03</text>
<text x="82.6" y="93.3">R9</text>
<text x="212.2" y="94.3">U18</text>
<text x="281.9" y="93.7">0.1u</text>
<text x="281.9" y="90.4">C10</text>
<text x="82.6" y="96.5">43k</text>
<text x="133" y="101.9">100k</text>
<text x="133" y="98.7">R8</text>
<text x="208.8" y="98.7">MOD_IN2</text>
<text x="248" y="101.1">AD633_DIP</text>
<text x="248" y="97.8">U9</text>
<text x="227.2" y="106">2u</text>
<text x="227.2" y="102.8">C11</text>
<text x="238.8" y="107.2">100k</text>
<text x="238.8" y="104">R11</text>
<text x="25.2" y="110.2">U6</text>
<text x="325.6" y="112">U10</text>
<text x="343.6" y="111.3">0.1u</text>
<text x="343.6" y="108.1">C12</text>
<text x="21.8" y="114.6">X</text>
<text x="40.2" y="118.4">2u</text>
<text x="40.2" y="115.1">C9</text>
<text x="51.9" y="119.5">100k</text>
<text x="51.9" y="116.3">R10</text>
<text x="312.9" y="118.1">R13</text>
<text x="325.6" y="115.2">AD711N</text>
<text x="182.2" y="124.3">U12</text>
<text x="312.9" y="121.3">100k</text>
<text x="373.6" y="124.7">1k</text>
<text x="373.6" y="121.5">R14</text>
<text x="387.7" y="125.8">OUT</text>
<text x="387.7" y="122.6">U11</text>
<text x="177.4" y="128.7">CAR_IN2</text>
<text x="209.6" y="129.2">C14</text>
<text x="209.6" y="132.5">2u</text>
<text x="341.9" y="136">0.1u</text>
<text x="341.9" y="132.8">C15</text>
<text x="21.8" y="142.8">Y</text>
<text x="25.2" y="138.4">U8</text>
<text x="40.2" y="143.4">C13</text>
<text x="209.6" y="142.6">R15</text>
<text x="267.8" y="143.4">C16</text>
<text x="40.2" y="146.6">2u</text>
<text x="51.9" y="147.8">100k</text>
<text x="51.9" y="144.5">R12</text>
<text x="209.6" y="145.9">100k</text>
<text x="227.5" y="147.8">SW2</text>
<text x="267.8" y="146.6">0.1u</text>
<text x="312.7" y="146.9">R16</text>
<text x="227.5" y="151.1">M2022S2A2W03</text>
<text x="312.7" y="150.1">b100k Gain2</text>
<text x="246.6" y="160.3">R18</text>
<text x="357.7" y="160.3">C23</text>
<text x="246.6" y="163.5">43k</text>
<text x="297" y="165.7">R17</text>
<text x="357.7" y="163.5">1u</text>
<text x="297" y="168.9">100k</text>
<text x="189.3" y="177.2">U13</text>
<text x="357.7" y="179.4">1u</text>
<text x="357.7" y="176.2">C24</text>
<text x="18.3" y="185.1">CAR_CV</text>
<text x="21.7" y="180.7">U5</text>
<text x="39.3" y="185.4">CAR_FREQ_CV</text>
<text x="39.3" y="182.2">R50</text>
<text x="72.8" y="185.4">b100k CAR_FREQ</text>
<text x="72.8" y="182.2">R49</text>
<text x="185.9" y="181.6">X2</text>
<text x="204.3" y="185.4">2u</text>
<text x="204.3" y="182.2">C17</text>
<text x="215.9" y="183.3">R19</text>
<text x="215.9" y="186.6">100k</text>
<text x="42.8" y="197.3">R52</text>
<text x="57" y="197.3">R53</text>
<text x="42.8" y="200.6">100k</text>
<text x="57" y="200.6">100k</text>
<text x="94" y="201.6">R51</text>
<text x="94" y="204.8">b100k CAR_SHAPE</text>
<text x="185.9" y="209.8">Y2</text>
<text x="189.3" y="205.4">U14</text>
<text x="297.8" y="207.9">R55</text>
<text x="364.8" y="207.9">R58</text>
<text x="204.3" y="213.6">2u</text>
<text x="204.3" y="210.4">C18</text>
<text x="215.9" y="214.8">100k</text>
<text x="215.9" y="211.6">R20</text>
<text x="251.5" y="214.8">a100k CAR_LEV1</text>
<text x="251.5" y="211.6">R54</text>
<text x="297.8" y="211.1">10k</text>
<text x="318.5" y="214.8">a100k CAR_LEV2</text>
<text x="318.5" y="211.6">R59</text>
<text x="364.8" y="211.1">10k</text>
<text x="265.1" y="221.3">U19</text>
<text x="332.2" y="221.3">U20</text>
<text x="33.9" y="227.4">HILO</text>
<text x="33.9" y="224.2">SW3</text>
<text x="54.3" y="227.7">33n</text>
<text x="54.3" y="224.5">C21</text>
<text x="261.7" y="225.7">CAR_LEV1</text>
<text x="297.8" y="227.3">R56</text>
<text x="328.7" y="225.7">CAR_LEV2</text>
<text x="364.8" y="227.3">R57</text>
<text x="87.1" y="232.7">OSC_OUT</text>
<text x="90.5" y="228.4">U16</text>
<text x="297.8" y="230.5">10k</text>
<text x="364.8" y="230.5">10k</text>
<text x="47.9" y="234.4">3.3n</text>
<text x="54.3" y="238.7">C22</text>
<text x="139.1" y="237.6">VCA</text>
<text x="202.2" y="239.7">H1</text>
<text x="202.2" y="242.9">VCO</text>
</g>
<g font-size="3.2" fill="#8d2323">
<text x="112.5" y="37.2" transform="rotate(-90 112.5 37.2)">8</text>
<text x="84.1" y="42.5">1</text>
<text x="89.3" y="43.9">X1</text>
<text x="113.9" y="47.3" transform="rotate(-90 113.9 47.3)">+VS</text>
<text x="84.1" y="49.6">2</text>
<text x="89.3" y="51">X2</text>
<text x="169" y="51.3" transform="rotate(-90 169 51.3)">7</text>
<text x="172.5" y="51.3" transform="rotate(-90 172.5 51.3)">1</text>
<text x="84.1" y="56.6">3</text>
<text x="89.3" y="58">Y1</text>
<text x="133.4" y="58">W</text>
<text x="139.7" y="56.6">7</text>
<text x="161.7" y="56.6">3</text>
<text x="182" y="56.6">5</text>
<text x="84.1" y="63.7">4</text>
<text x="89.3" y="65.1">Y2</text>
<text x="161.7" y="63.7">2</text>
<text x="182" y="60.1">6</text>
<text x="84.1" y="70.7">6</text>
<text x="169" y="71.7" transform="rotate(-90 169 71.7)">4</text>
<text x="172.5" y="71.7" transform="rotate(-90 172.5 71.7)">8</text>
<text x="89.3" y="72.1">Z</text>
<text x="113.9" y="73.6" transform="rotate(-90 113.9 73.6)">-VS</text>
<text x="112.5" y="78.7" transform="rotate(-90 112.5 78.7)">5</text>
<text x="276.6" y="104.2" transform="rotate(-90 276.6 104.2)">8</text>
<text x="248.1" y="109.5">1</text>
<text x="253.3" y="110.9">X1</text>
<text x="248.1" y="116.6">2</text>
<text x="253.3" y="118">X2</text>
<text x="278" y="114.4" transform="rotate(-90 278 114.4)">+VS</text>
<text x="333" y="118.4" transform="rotate(-90 333 118.4)">7</text>
<text x="336.5" y="118.4" transform="rotate(-90 336.5 118.4)">1</text>
<text x="248.1" y="123.6">3</text>
<text x="253.3" y="125.1">Y1</text>
<text x="297.4" y="125.1">W</text>
<text x="303.7" y="123.6">7</text>
<text x="325.7" y="123.6">3</text>
<text x="346.1" y="123.6">5</text>
<text x="248.1" y="130.7">4</text>
<text x="325.7" y="130.7">2</text>
<text x="346.1" y="127.2">6</text>
<text x="248.1" y="137.8">6</text>
<text x="253.3" y="132.1">Y2</text>
<text x="253.3" y="139.2">Z</text>
<text x="278" y="140.6" transform="rotate(-90 278 140.6)">-VS</text>
<text x="333" y="138.7" transform="rotate(-90 333 138.7)">4</text>
<text x="336.5" y="138.7" transform="rotate(-90 336.5 138.7)">8</text>
<text x="276.6" y="145.8" transform="rotate(-90 276.6 145.8)">5</text>
</g>
<g font-size="3.2" fill="#00f">
<text x="383.5" y="36.9">1</text>
<text x="383.5" y="40.4">3</text>
<text x="394.2" y="36.9">2</text>
<text x="394.2" y="40.4">4</text>
<text x="383.5" y="43.9">5</text>
<text x="383.5" y="47.4">7</text>
<text x="394.2" y="43.9">6</text>
<text x="394.2" y="47.4">8</text>
<text x="383.5" y="51">9</text>
<text x="392.1" y="51">10</text>
<text x="72.3" y="88.4">6</text>
<text x="59.7" y="91.9">2</text>
<text x="72.3" y="91.9">5</text>
<text x="72.3" y="95.4">4</text>
<text x="141.6" y="90.1">3</text>
<text x="159.8" y="90.1">1</text>
<text x="59.7" y="99">1</text>
<text x="72.3" y="99">3</text>
<text x="147.8" y="101" transform="rotate(-90 147.8 101)">2</text>
<text x="236.4" y="155.4">6</text>
<text x="223.8" y="158.9">2</text>
<text x="236.4" y="158.9">5</text>
<text x="305.6" y="157.2">3</text>
<text x="323.8" y="157.2">1</text>
<text x="223.8" y="166">1</text>
<text x="236.4" y="162.5">4</text>
<text x="236.4" y="166">3</text>
<text x="311.9" y="168" transform="rotate(-90 311.9 168)">2</text>
<text x="32.2" y="192.4">3</text>
<text x="50.4" y="192.4">1</text>
<text x="65.7" y="192.4">3</text>
<text x="84" y="192.4">1</text>
<text x="38.5" y="203.3" transform="rotate(-90 38.5 203.3)">2</text>
<text x="72" y="203.3" transform="rotate(-90 72 203.3)">2</text>
<text x="281.9" y="202.3" transform="rotate(-90 281.9 202.3)">1</text>
<text x="348.9" y="202.3" transform="rotate(-90 348.9 202.3)">1</text>
<text x="86.9" y="211.8">3</text>
<text x="105.1" y="211.8">1</text>
<text x="290.7" y="213.6">2</text>
<text x="357.7" y="213.6">2</text>
<text x="281.9" y="220.6" transform="rotate(-90 281.9 220.6)">3</text>
<text x="348.9" y="220.6" transform="rotate(-90 348.9 220.6)">3</text>
<text x="93.1" y="222.7" transform="rotate(-90 93.1 222.7)">2</text>
<text x="45.9" y="231.2">3</text>
<text x="36.8" y="234.8">2</text>
<text x="45.9" y="238.3">1</text>
<text x="146.2" y="241.8">1</text>
<text x="146.2" y="245.4">2</text>
<text x="146.2" y="248.9">3</text>
<text x="146.2" y="252.4">4</text>
<text x="146.2" y="255.9">5</text>
<text x="146.2" y="259.5">6</text>
<text x="146.2" y="263">7</text>
<text x="146.2" y="266.5">8</text>
<text x="144.1" y="273.6">10</text>
<text x="146.2" y="270.1">9</text>
</g>
<g font-size="3.2" fill="#090">
<text x="150.6" y="243.2">Pin1</text>
<text x="150.6" y="246.8">Pin2</text>
<text x="150.6" y="250.3">Pin3</text>
<text x="150.6" y="253.8">Pin4</text>
<text x="150.6" y="257.4">Pin5</text>
<text x="150.6" y="260.9">Pin6</text>
<text x="150.6" y="264.4">Pin7</text>
<text x="150.6" y="267.9">Pin8</text>
<text x="150.6" y="271.5">Pin9</text>
<text x="150.6" y="275">Pin10</text>
</g>
<g font-size="3.2">
<text x="204.2" y="248.9">1</text>
<text x="204.2" y="252.4">2</text>
<text x="204.2" y="255.9">3</text>
<text x="204.2" y="259.5">4</text>
<text x="204.2" y="263">5</text>
<text x="204.2" y="266.5">6</text>
<text x="204.2" y="270.1">7</text>
<text x="204.2" y="273.6">8</text>
</g>
<g font-size="2.5" fill="#8d2323">
<text x="99.1" y="55.6">(X1-X2)(Y1-Y2)</text>
<text x="120.6" y="57.7">+Z = W</text>
<text x="105.8" y="60.5">10</text>
<text x="263.2" y="122.6">(X1-X2)(Y1-Y2)</text>
<text x="284.7" y="124.7">+Z = W</text>
<text x="269.9" y="127.5">10</text>
</g>
<g font-size="1.4" fill="#238d23">
<text x="171.1" y="54.5" transform="rotate(-90 171.1 54.5)">V+</text>
<text x="174.6" y="56.3" transform="rotate(-90 174.6 56.3)">ON1</text>
<text x="177.1" y="57" transform="rotate(-90 177.1 57)">ON2</text>
<text x="171.1" y="68.3" transform="rotate(-90 171.1 68.3)">V-</text>
<text x="174.6" y="67.6" transform="rotate(-90 174.6 67.6)">OPT</text>
<text x="335.1" y="121.5" transform="rotate(-90 335.1 121.5)">V+</text>
<text x="338.7" y="123.3" transform="rotate(-90 338.7 123.3)">ON1</text>
<text x="341.1" y="124" transform="rotate(-90 341.1 124)">ON2</text>
<text x="335.1" y="135.3" transform="rotate(-90 335.1 135.3)">V-</text>
<text x="338.7" y="134.6" transform="rotate(-90 338.7 134.6)">OPT</text>
</g>
</svg>
